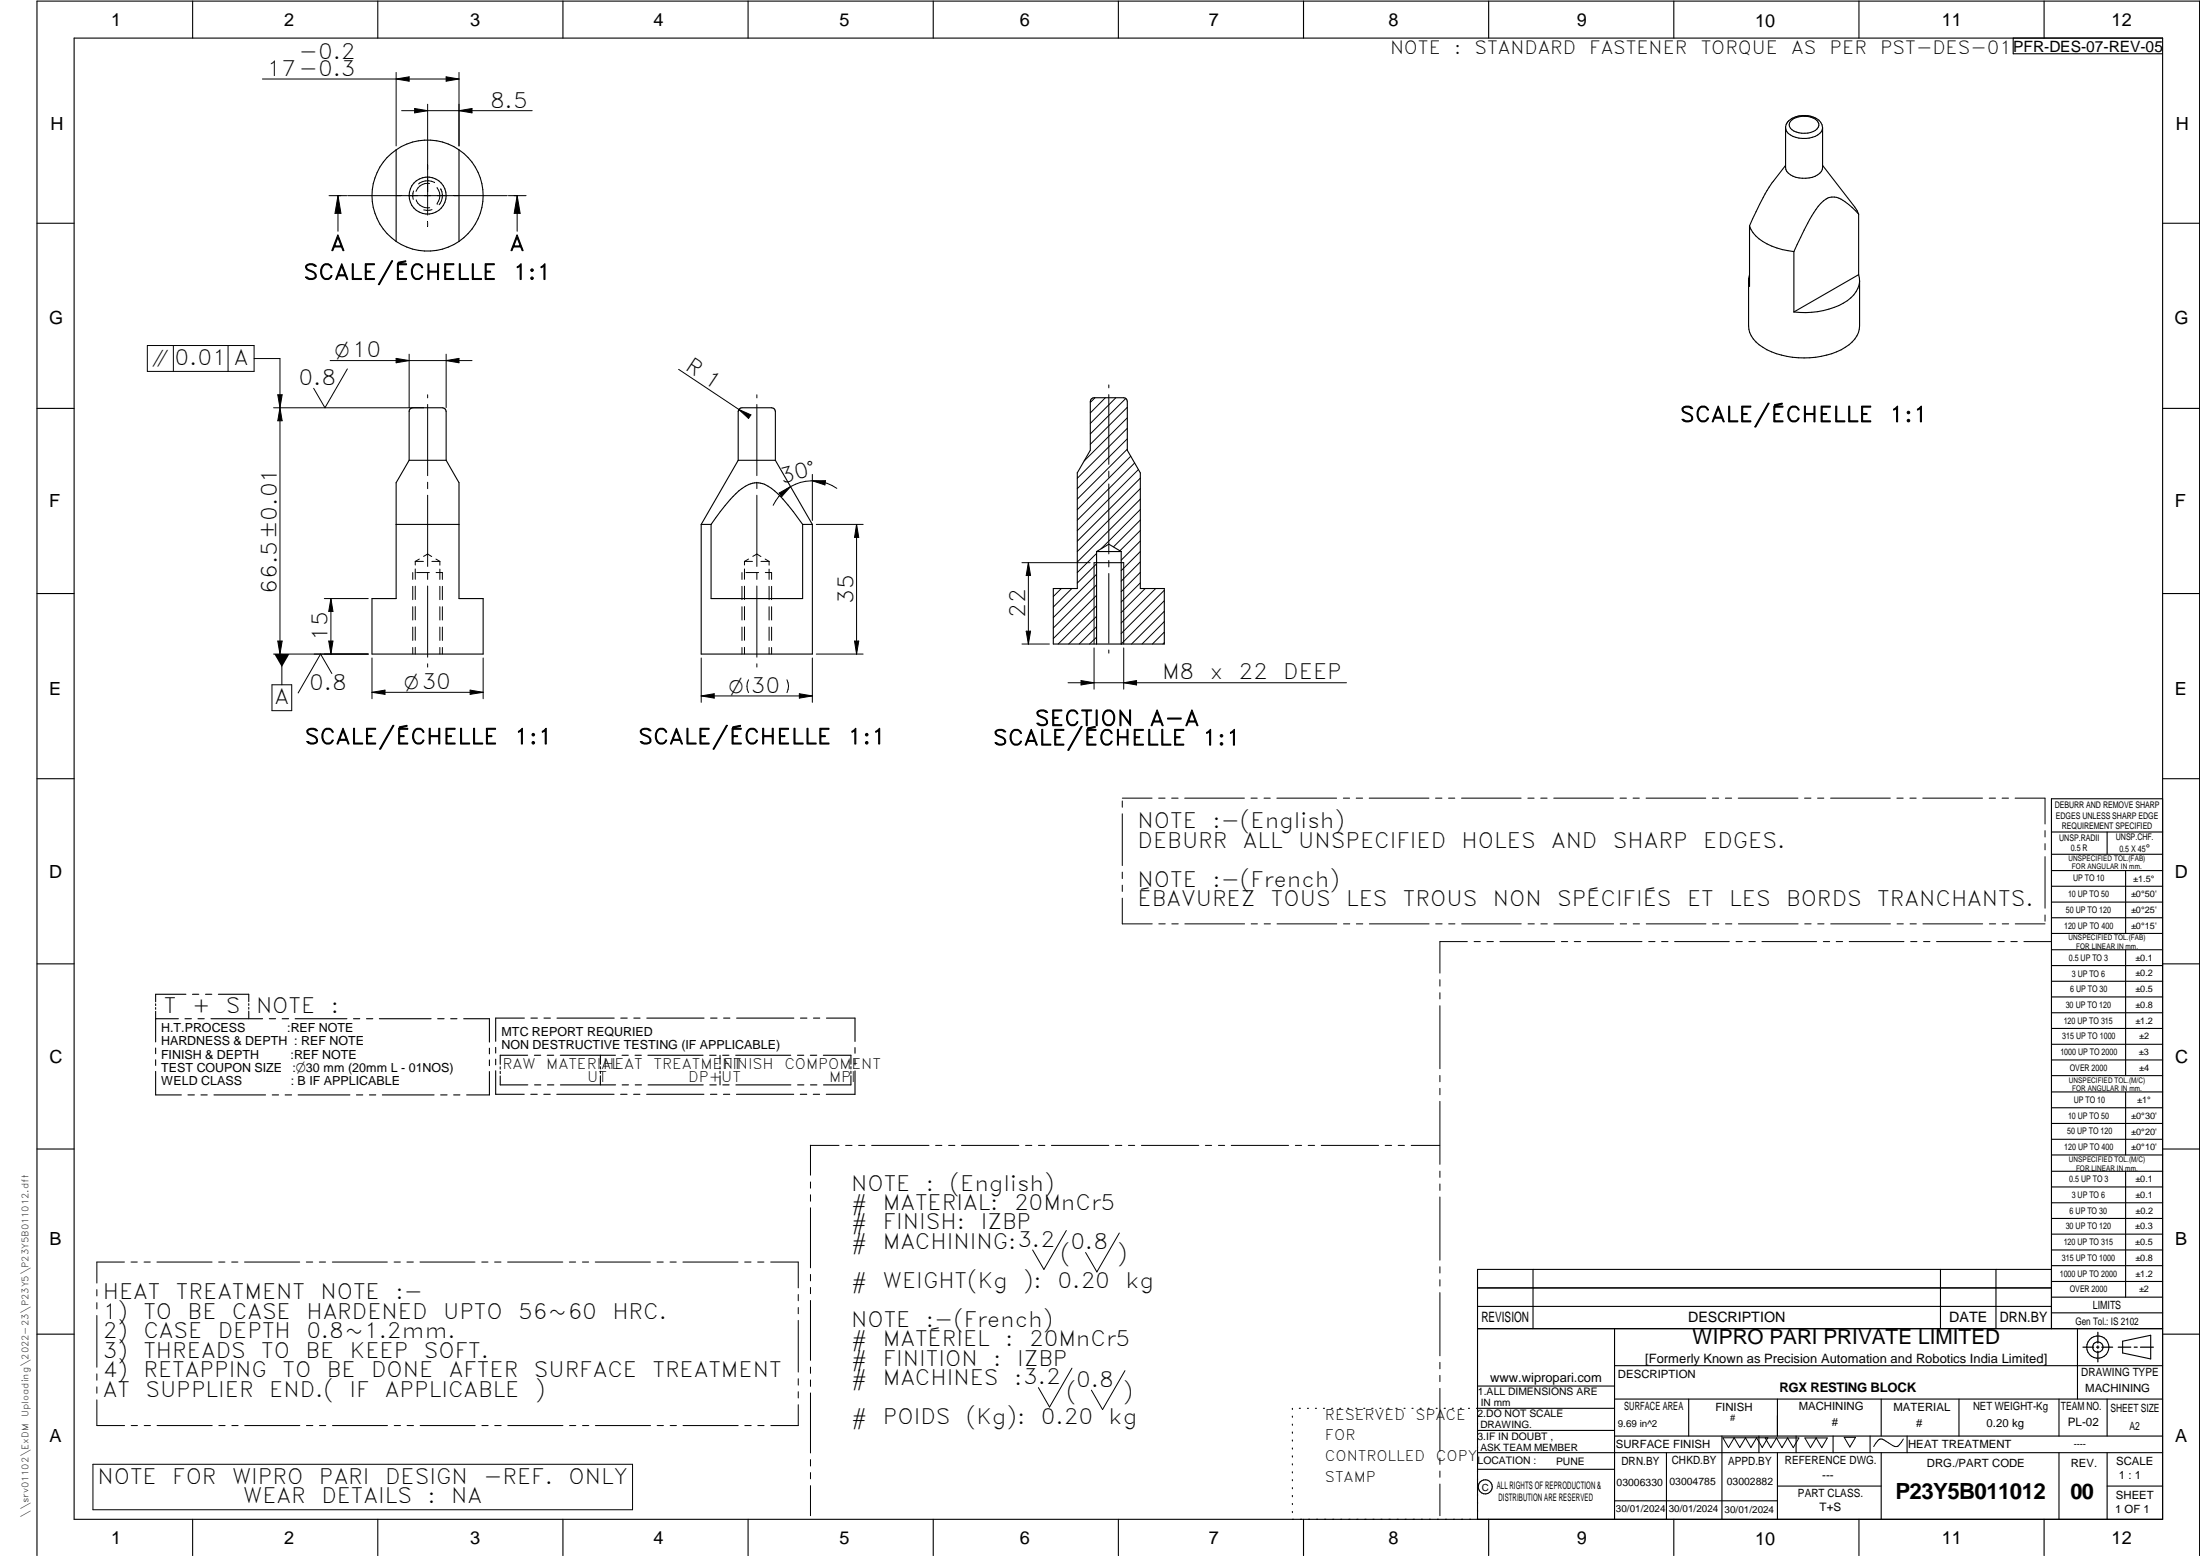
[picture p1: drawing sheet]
<svg xmlns="http://www.w3.org/2000/svg" width="594mm" height="420mm" viewBox="0 0 594 420" stroke-linecap="round" stroke-linejoin="round" font-family="sans-serif">
<g fill="none" stroke="#000" stroke-width=".3">
<path d="M20 10.3h564v400h-564zM52 .3v10M102 .3v10M152 .3v10M202 .3v10M252 .3v10M302 .3v10M352 .3v10M402 .3v10M452 .3v10M502 .3v10M543.6 10.3v4.2h40.4"/>
<path d="M552 .3v10M482.2 34.5a3.1 3.1 0 0 0 2.7 2.6 6.8 6.8 0 0 0 6.9-1.5l.4-1.1v10.8a3.6 3.6 0 0 1-3.7 2.7 5.8 5.8 0 0 1-6.2-2.2l-.1-11.6a4.5 4.5 0 0 1 4.7-3h.3a5.7 5.7 0 0 1 4.5 1.8l.5 1.5M483.5 32.8a5.6 5.6 0 0 1 7.2-.2 1.74 1.74 0 0 1 .3 1.8 1.74 1.74 0 0 1-1.4 1.1 5.8 5.8 0 0 1-6.1-.9 1.45 1.45 0 0 1 0-1.8zM107 40.5a15 15 0 0 0 0 24.7M107 40.5v24.7M107 40.5a14.9 14.9 0 0 1 16.9 0M123.9 40.5v24.7M123.9 40.5a15 15 0 0 1 0 24.7M482.2 44.7l-3.3 4.2a47 47 0 0 0-5.6 10.2l-.9 1.9M492.2 44.7l8.6 11.2 1.1 1.9M501.9 57.8a12.4 12.4 0 0 0-6.6-4.6 4.8 4.8 0 0 0-4.3 2.5 58.7 58.7 0 0 0-6.6 12.2M501.9 57.8v16.4"/>
<path d="M10 60.3h10M107 65.2a15.1 15.1 0 0 0 16.9 0M472.4 61a10.6 10.6 0 0 0 7.4 6l4.6 .9M472.4 61v16.3l-.2-1M472.4 74.2l-.2 1v12.8a6.9 6.9 0 0 0 3.8 5.8 23 23 0 0 0 22.3 0 7.1 7.1 0 0 0 3.9-5.8v-12.3M484.4 67.9v16.3M501.9 74.2a6.4 6.4 0 0 1-3.1 7 21.9 21.9 0 0 1-14.4 3M501.9 74.2l-17.5 10M584 60.3h10M10 110.3h10M294.7 107.7l.7-.3h8a1.01 1.01 0 0 1 1 1v13.2l3.5 6.1v31.2h6.5v15h-30v-15h6.5v-31.2l3.5-6.1v-13.2zM584 110.3h10"/>
<path d="M110.5 124.3v-13.2a.94 .94 0 0 1 1-1h8a1.01 1.01 0 0 1 1 1v13.2M110.5 124.3l-3.5 6v31.3h-6.5v15h30v-15h-6.6v-31.3l-3.4-6M110.5 124.3h10M199.3 124.3v-13.2a1.01 1.01 0 0 1 1.1-1h8a1.01 1.01 0 0 1 1 1v13.2M199.3 124.3l-9.9 17.3M199.3 124.3h10.1M209.4 124.3l10 17.3M107 141.6h16.9M189.4 141.6h2.6M192 141.6v20h24.7v-20M216.7 141.6h2.7M216.7 141.6a40.4 40.4 0 0 0-8.4-9.7 5.9 5.9 0 0 0-7.9 0 38.9 38.9 0 0 0-8.4 9.7"/>
<path d="M219.4 141.6v35h-30v-35M295.4 151.9h8M296.1 148.9h6.7M296.1 148.9v25M302.8 148.9l-3.4-2-3.3 2M302.8 148.9v25M10 160.3h10M584 160.3h10M10 210.3h10M584 215.7h-30v143.1M584 210.3h10M554 224.7h30"/>
<path d="M554 230.7h30M554 235.1h30M554 239.3h30M569 224.7v6M574 235.1v17M554 243.6h30M554 247.8h30M554 252.1h30M554 256.5h30M574 256.5v33.9M10 260.3h10M42 271.1v.4"/>
<path d="M42 272.1v.4M42 273.1v8.2M42 275.1h6.2M49.9 275.1h1.8M50.2 268.5h-8.2v2M52 268.5h1.7M53.5 275.1h1.7M55.5 268.5h1.7M57 275.1h13.9M59 268.5h8.2v2M67.2 271v.5M67.2 272v.5"/>
<path d="M67.2 273v2.1M72.7 275.1h1.7M76.2 275.1h1.7M79.7 275.1h14M95.5 275.1h1.6M99 275.1h1.7M102.4 275.1h14M118.2 275.1h1.7M121.7 275.1h1.7M125.2 275.1h7v6.3M141.6 274.9h-7.7v6.3M143.4 274.9h1.7"/>
<path d="M146.9 274.9h1.7M150.4 274.9h15.5M167.6 274.9h1.8M171.1 274.9h1.7M174.7 274.9h15.4M191.9 274.9h1.7M195.4 274.9h1.7M198.9 274.9h15.5M216.1 274.9h1.8M219.7 274.9h1.7M223.2 274.9h7.7v6.3M554 260.7h30"/>
<path d="M554 265h30M554 269.2h30M554 273.5h30M554 277.7h30M584 260.3h10M42 283v1.5M42 286.2v1.5M42 289.3v6.4h7M50.8 295.7h1.7M54.3 295.7h1.7M57.8 295.7h13.9M73.5 295.7h1.7"/>
<path d="M77 295.7h1.7M80.5 295.7h14M96.3 295.7h1.7M99.8 295.7h1.7M103.2 295.7h14M119 295.7h1.7M122.5 295.7h1.7M132.2 283v1.6M132.2 286.2v1.5M132.2 289.3v6.4h-6.2M133.9 282.8v1.6M133.9 286v1.5"/>
<path d="M133.9 289.1v6.4h7.7M135.1 290.5v2.4h7.4M135.1 288.1v.6M135.1 289.3v.6M142.5 284.9h-7.4v2.5M143.3 295.5h1.8M144.3 284.9h1.7M144.3 292.9h1.7M146.8 295.5h1.8M147.8 284.9h1.7M147.8 292.9h1.8M150.4 295.5h15.4"/>
<path d="M151.3 284.9h14.9M151.3 292.9h14.9M162.1 284.9v2.5M162.1 288v.6M162.1 289.3v.6M162.1 290.5v2.4M167.6 295.5h1.7M168 284.9h1.7M168 292.9h1.7M171.1 295.5h1.7M171.5 284.9h1.7M171.5 292.9h1.7"/>
<path d="M174.6 295.5h15.5M175 284.9h14.9M175 292.9h14.9M191.6 284.9h1.8M191.7 292.9h1.7M191.8 295.5h1.8M194.4 284.9v2.5M194.4 288v.6M194.4 289.3v.6M194.4 290.5v2.4M195.1 284.9h1.7M195.2 292.9h1.7"/>
<path d="M195.4 295.5h1.7M198.7 284.9h14.8M198.7 292.9h14.9M198.9 295.5h15.4M215.3 284.9h1.7M215.4 292.9h1.7M216.1 295.5h1.7M218.8 284.9h1.7M218.9 292.9h1.7M219.6 295.5h1.7M222.3 284.9h7.5v2.5M229.8 288v.6"/>
<path d="M229.8 289.3v.6M229.8 290.5v2.4h-7.4M230.9 282.9v1.5M230.9 286v1.6M230.9 289.2v6.3h-7.8M554 282h30M554 286.2h30M554 290.4h30M554 294.9h30M554 299.1h30M574 294.9v17M10 310.3h10"/>
<path d="M554 303.4h30M554 307.6h30M554 311.9h30M554 316.3h30M574 316.3v34M584 310.3h10M554 320.5h30M554 324.8h30M554 329h30M554 333.2h30M554 337.5h30M399 358.8h185"/>
<path d="M399 352.8h155M399 347.8h155M414 342.8v16M436 358.8v51.5M524 342.8v16M539 342.8v16M554 341.8h30M554 346h30M554 350.3h30M554 354.5h30M554 342.8h-155v67.5M561 358.8v19"/>
<path d="M10 360.3h10M399 374.3h37M436 368.8h148M436 377.8h148M456 377.8v10M480 377.8v10M508 377.8v10M529 377.8v10M556 377.8v10M569 377.8v10M573.2 362.2l7.6-1.6v6.3l-7.6-1.6zM584 360.3h10"/>
<path d="M349 380.3v.3M349 382.4v.3M349 384.6v.3M349 386.7v.3M349 388.8v.3M349 391v.3M349 393.1v.3M349 395.3v.3M349 397.4v.3M349 399.5v.3M350.9 380.3h.2M353.1 380.3h.2"/>
<path d="M355.2 380.3h.3M357.4 380.3h.3M359.6 380.3h.3M361.7 380.3h.3M363.9 380.3h.3M366.1 380.3h.3M368.3 380.3h.2M370.4 380.3h.3M372.6 380.3h.3M374.8 380.3h.3M376.9 380.3h.4M379.1 380.3h.3"/>
<path d="M381.3 380.3h.3M383.4 380.3h.4M385.6 380.3h.3M387.8 380.3h.3M390 380.3h.3M392.2 380.3h.3M394.3 380.3h.3M396.5 380.3h.3M398.7 380.3h37.3M399 386.2h37M399 396.7h37M436 387.8h148"/>
<path d="M450 392.3v18M465 387.8v22.5M475 387.8v4.5M480 392.3v18M485 387.8v4.5M495 387.8v4.5M505 387.8v4.5M508 392.3v18M515 387.8v4.5M556 392.3v18M569 392.3v18M584 392.3h-185"/>
<path d="M52 410.3v9.7M102 410.3v9.7M152 410.3v9.7M202 410.3v9.7M252 410.3v9.7M302 410.3v9.7M349 401.7v.3M349 403.8v.4M349 406v.3M349 408.1v.3M352 410.3v9.7M402 410.3v9.7"/>
<path d="M436 405.3h44M452 410.3v9.7M480 401.3h28M502 410.3v9.7M552 410.3v9.7M569 401.3h15M10 420v-419.7h584v419.7"/>
<circle cx="115.5" cy="52.8" r="5"/>
<circle cx="566.5" cy="363.8" r="2.99"/>
<circle cx="566.5" cy="363.7" r="1.41"/>
<circle cx="401.1" cy="401.5" r="1.9"/>
</g>
<path d="M566.5 359.7v3M562.5 363.8h2.9M566.1 363.8h.7M566.5 363.4v.7M566.5 364.9v2.8M567.6 363.8h2.9M572 363.8h3.4M576.3 363.8h.8M578 363.8h3.5" fill="none" stroke="#000" stroke-width=".34"/>
<g fill="none" stroke="#000" stroke-width=".27">
<path d="M107 19.6v19.8M123.9 19.6v19.8M70.9 21.3h53M107 21.3l3.5-.6v1.2zM108.5 29.9h35.2M112 29.3l3.5 .6-3.5 .6zM115.5 28.2v29.9M120.5 20.7l3.4 .6-3.4 .6zM123.9 29.9l3.6-.6v1.2zM88.9 52.8h4.8M91.3 52.8l.8 4.8h-1.6zM91.3 52.8v9.6"/>
<path d="M93.9 52.8h43.1M111.7 51.6l-.2 1.4 .1 .8M112.4 54a3.3 3.3 0 0 0 3.6 2.1M116 49.6a3.3 3.3 0 0 0-3.7 2.1M116.7 56.6l-1.4 .2-.9-.1M117.3 49.3a3.8 3.8 0 0 0-4.3 .4M118 50.7l.1 .1a3.3 3.3 0 0 1 0 4.1M118.1 54.9h.1M119 51a3.9 3.9 0 0 1-.4 4.3M119 51h.1M137.3 52.8h4.8M139.7 52.8l.8 4.8h-1.7z"/>
<path d="M139.7 52.8v9.6M115.5 60v1.1M39.8 93.3h28.8v7h-28.8zM46.8 93.3v7M61.6 93.3v7M68.6 96.8h7v79.8M89.1 97.4h38.4M93.8 99.6l-6 10.5-3.1-5.2M107 96.8l3.5 .6-3.5 .6zM110.5 95.6v14.5M120.5 97.4l3.4-.6v1.2zM120.5 95.6v14.5"/>
<path d="M183.3 99.7l17.1 11.4M73.9 110.1h40.5M75 106.6h1.2l-1.2 7h1.2zM115.5 106.6v.8M115.5 109.2v19.2M199.5 110.6l3.3 1.4-.7 1zM204.4 106.6v.8M204.4 109.2v19.2M295.7 107.4l-1.3 1.3M298.5 107.4l-4.1 4.1M299.4 103.9v.8M299.4 106.6v18.8"/>
<path d="M301.3 107.4l-6.9 6.9M304 107.6l-9.6 9.6M304.4 118.5l-13.5 13.5M304.4 110l-10 10M304.4 112.8l-11.6 11.7M304.4 115.7l-13.5 13.5M115.5 130.2v1.8M115.5 133.7v19.3M204.4 130.2v1.8M204.4 133.7v19.3M210.4 133.1l3.1-1.7-2.4 2.7zM213.5 131.4a11.8 11.8 0 0 1 12.5 .5"/>
<path d="M213.5 131.4a12 12 0 0 0-4.7 5M219.4 128.1v12.4M219.4 129.8h3.5l-.1 1.1zM299.4 127.2v1.7M299.4 130.7v18.9M304.4 121.3l-13.5 13.5M305.3 123.2l-14.4 14.4M306.4 125l-15.5 15.5M307.4 126.8l-16.5 16.5M307.9 137.6l-10.6 10.6M307.9 129.1l-17 17M307.9 132l-17 16.9"/>
<path d="M307.9 134.8l-17 17M111.5 154.6v1.9M111.5 158.3v3.6M112.1 151.6h2.2M112.1 158.3v3.6M112.1 151.6v1M112.1 153.6v2.8M112.5 154.6h3.4M113.2 151l-1.1 .6M114.4 150.2l1.1-.6 1.1 .7M115.5 154.7v1.8M115.5 158.2v19.3"/>
<path d="M116.6 151.6h2.2M117.7 151l1.1 .6M117.8 154.6h1.7v1.9M118.8 158.3v3.6M118.8 151.6v1M118.8 153.7v2.8M119.5 158.3v3.6M200.4 154.6v1.9M200.4 158.3v3.6M201 151.6h2.2M201 158.3v3.6M201 151.6v1"/>
<path d="M201 153.6v2.8M201.4 154.6h3.4M202.1 151l-1.1 .6M203.3 150.2l1.1-.6 1.1 .7M204.4 154.7v1.8M204.4 158.2v19.3M205.5 151.6h2.2M206.6 151l1.1 .6M206.7 154.6h1.7v1.9M207.7 158.3v3.6M207.7 151.6v1M207.7 153.7v2.8"/>
<path d="M208.4 158.3v3.6M220.4 141.6h12.7M231.3 141.6l.6 3.5h-1.1zM231.3 141.6v35M276 151.9h18.4M277.7 151.9l.6 3.5h-1.2zM277.7 151.9v22M286.6 158.9l-2.2 2.2M289.4 158.9l-5 5M295.4 151.9v22M296.1 155.1l-11.7 11.7M296.1 157.9l-11.7 11.7"/>
<path d="M296.1 149.4l-5.2 5.2M296.1 152.2l-5.2 5.2M299.4 151.3v1.8M299.4 154.9v18.8M303.4 151.9v22M307.9 143.3l-5.5 5.4M307.9 140.4l-7.2 7.3M307.9 146.1l-5.1 5.2M307.9 148.9l-5.1 5.2M307.9 151.7l-5.1 5.2M307.9 154.6l-5.1 5.2M307.9 157.4l-5.1 5.2"/>
<path d="M309.2 158.9l-6.4 6.5M312.1 158.9l-9.3 9.3M314.4 159.4l-11.6 11.7M73.9 176.6h25.5M75 173.1h1.2l-.6 3.5zM76.1 176.6v8.3M87.6 161.6h11.8M88.8 173.1h1.1l-.5 3.5zM89.4 161.6v15M89.4 161.6l.5 3.5h-1.1zM100.5 177.7v11M111.5 163.8v3.6"/>
<path d="M111.5 169.3v3.6M111.5 174.8v1.8M112.1 163.8v3.6M112.1 169.3v3.6M112.1 174.8v1.8M115.5 179.2v.9M118.8 163.8v3.6M118.8 169.3v3.6M118.8 174.8v1.8M119.5 163.8v3.6M119.5 169.3v3.6M119.5 174.8v1.8"/>
<path d="M130.5 177.7v11M189.4 177.7v12M200.4 163.8v3.6M200.4 169.3v3.6M200.4 174.8v1.8M201 163.8v3.6M201 169.3v3.6M201 174.8v1.8M204.4 179.2v.9M207.7 163.8v3.6M207.7 169.3v3.6M207.7 174.8v1.8"/>
<path d="M208.4 163.8v3.6M208.4 169.3v3.6M208.4 174.8v1.8M219.4 177.7v12M220.4 176.6h12.7M230.8 173.1h1.1l-.6 3.5zM276 173.9h7.4M277.1 170.4h1.2l-.6 3.5zM295.4 175v11.1M296.1 160.7l-11.7 11.7M296.1 166.4l-7.5 7.5M296.1 163.6l-10.4 10.3"/>
<path d="M296.1 172l-1.9 1.9M296.1 169.2l-4.7 4.7M299.4 175.5v.9M303.4 175v11.1M314.4 173.5l-.4 .4M314.4 170.7l-3.2 3.2M314.4 167.9l-6 6M314.4 165.1l-8.8 8.8M314.4 162.2l-11.6 11.7M73.4 184.9h5.4v7h-5.4zM89.6 181.9l-3-5.3-6.1 10.5M100.5 186.9l3.5-.5v1.1z"/>
<path d="M100.5 186.9h30M127 186.4l3.5 .5-3.5 .6zM189.4 187.9l3.5-.6v1.2zM189.4 187.9h30M202.1 183.6a3.8 3.8 0 0 0 0 3.4M212.5 183.6a3.8 3.8 0 0 1 0 3.4M215.9 187.3l3.5 .6-3.5 .6zM288.4 184.4h75.2M291.9 183.8l3.5 .6-3.5 .6zM303.4 184.4l3.5-.6v1.2zM303.1 215.5h8M303.1 216.3v1.7"/>
<path d="M303.1 219.8v13.9M312.9 215.5h1.7M316.4 215.5h1.7M319.9 215.5h16.1M337.8 215.5h1.7M341.3 215.5h1.7M344.8 215.5h16.1M362.7 215.5h1.7M366.2 215.5h1.8M369.7 215.5h16.2M387.6 215.5h1.8M391.2 215.5h1.6"/>
<path d="M394.7 215.5h16.1M412.6 215.5h1.7M416 215.5h1.8M419.6 215.5h16.1M437.5 215.5h1.7M441 215.5h1.7M444.5 215.5h16.1M462.4 215.5h1.7M465.9 215.5h1.7M469.4 215.5h16.1M487.3 215.5h1.7M490.8 215.5h1.7"/>
<path d="M494.3 215.5h16.1M512.2 215.5h1.7M515.7 215.5h1.7M519.2 215.5h16.1M537.2 215.5h1.7M540.6 215.5h1.8M544.1 215.5h8.1v7M303.1 235.5v1.7M303.1 239v1.7M552.2 224.3v1.7M552.2 227.8v1.7M552.2 231.3v13.9"/>
<path d="M303.1 242.5v7h8M312.9 249.5h1.8M316.4 249.5h1.8M319.9 249.5h16.2M337.9 249.5h1.6M341.4 249.5h1.7M344.8 249.5h16.2M362.8 249.5h1.7M366.3 249.5h1.7M369.8 249.5h16.1M387.7 249.5h1.7M391.2 249.5h1.7"/>
<path d="M394.7 249.5h16.1M396.2 254.3h-7.4v8.5M398.1 254.3h1.6M401.5 254.3h1.8M405 254.3h14.8M412.6 249.5h1.7M416.1 249.5h1.7M419.6 249.5h16.1M421.6 254.3h1.7M425.1 254.3h1.7M428.6 254.3h14.8M437.5 249.5h1.7"/>
<path d="M441 249.5h1.7M444.5 249.5h16.2M445.2 254.3h1.7M448.7 254.3h1.7M452.2 254.3h14.8M462.4 249.5h1.7M466 249.5h1.6M468.8 254.3h1.7M469.4 249.5h16.2M472.3 254.3h1.7M475.8 254.3h14.8M487.3 249.5h1.8"/>
<path d="M490.8 249.5h1.7M492.4 254.3h1.7M494.4 249.5h16.1M495.8 254.3h1.8M499.4 254.3h14.7M512.3 249.5h1.7M515.8 249.5h1.7M516 254.3h1.6M519.3 249.5h16.1M519.4 254.3h1.8M522.9 254.3h14.8M537.2 249.5h1.7"/>
<path d="M539.5 254.3h1.7M540.7 249.5h1.7M543 254.3h1.7M544.2 249.5h8M546.5 254.3h7.4M552.2 247.1v1.7M388.8 264.5v1.8M388.8 268.1v1.6M388.8 271.6v17M388.8 290.4v1.7M388.8 293.9v1.7M388.8 297.4v17"/>
<path d="M218.8 309.3h7.8M218.9 309.2v8.1M218.9 319.2v1.6M228.3 309.3h1.8M231.9 309.3h1.6M235.4 309.3h15.5M252.6 309.3h1.7M256.2 309.3h1.6M259.6 309.3h15.5M276.9 309.3h1.7M280.4 309.3h1.7M283.9 309.3h15.5"/>
<path d="M301.2 309.3h1.7M304.7 309.3h1.7M308.2 309.3h15.5M325.5 309.3h1.7M329 309.3h1.7M332.5 309.3h15.5M349.8 309.3h1.7M353.3 309.3h1.7M356.8 309.3h15.5M374.1 309.3h1.7M377.6 309.3h1.7M381.1 309.3h7.7"/>
<path d="M388.8 316.2v1.7M388.8 319.7v1.7M218.9 322.6v1.8M218.9 326.1v16.2M287.9 332.3l-6 10.5-3.1-5.3M302.3 333l-6.1 10.5-3-5.3M388.8 323.2v17.1M26.2 348.2v1.7M26.2 351.7v1.7M26.2 355.2v14M33.6 340.8h-7.4v5.7M35.4 340.8h1.7"/>
<path d="M38.9 340.8h1.7M42.4 340.8h14.9M59 340.8h1.7M62.6 340.8h1.7M66 340.8h14.9M82.7 340.8h1.7M86.2 340.8h1.7M89.7 340.8h14.9M106.4 340.8h1.7M109.9 340.8h1.7M113.4 340.8h14.9M130.1 340.8h1.7"/>
<path d="M133.6 340.8h1.7M137.1 340.8h14.9M153.7 340.8h1.7M157.3 340.8h1.7M160.7 340.8h14.9M177.4 340.8h1.7M180.9 340.8h1.7M184.4 340.8h14.9M201.1 340.8h1.7M204.6 340.8h1.7M208.1 340.8h7.5v7M215.6 349.5v1.7"/>
<path d="M215.6 353.1v1.7M215.6 356.5v14M218.9 344.1v1.8M218.9 347.6v1.7M218.9 351.2v16.1M388.8 342.1v1.6M388.8 345.6v1.7M388.8 349v17.1M26.2 378v6.9h7.4M26.2 371v1.7M26.2 374.5v1.7M215.6 372.3v1.7"/>
<path d="M215.6 375.8v1.7M215.6 379.3v5.6h-7.5M218.9 369.1v1.7M218.9 372.6v1.8M218.9 376.1v16.2M289.5 369.4l-6.1 10.5-3-5.2M303.8 370.1l-6.1 10.5-3-5.2M388.8 367.9v1.7M388.8 371.4v1.7M388.8 374.9v17M25.1 395.4h145.7v12.3h-145.7zM35.4 384.9h1.7"/>
<path d="M38.9 384.9h1.7M42.4 384.9h14.9M59.1 384.9h1.7M62.6 384.9h1.7M66.1 384.9h14.9M82.8 384.9h1.7M86.3 384.9h1.7M89.8 384.9h14.8M106.5 384.9h1.7M109.9 384.9h1.8M113.4 384.9h14.9M130.1 384.9h1.7"/>
<path d="M133.6 384.9h1.7M137.1 384.9h14.9M153.8 384.9h1.7M157.3 384.9h1.7M160.8 384.9h14.9M177.5 384.9h1.6M181 384.9h1.7M184.4 384.9h14.9M201.1 384.9h1.8M204.6 384.9h1.7M218.9 394.1v1.8M218.9 397.6v1.7"/>
<path d="M388.8 393.7v1.7M388.8 397.2v1.7M465.2 388.2h12.2l-1.5 2.7-1.6-2.7-1.5 2.7-1.5-2.7-1.5 2.7-1.5-2.7-1.5 2.7zM476.7 388.3h9.1l-1.6 2.6-1.5-2.6-1.5 2.6-1.5-2.6-1.5 2.6zM487.4 388.3h6l-1.5 2.6-1.5-2.6-1.5 2.6zM498 388.1h3.1l-1.6 2.6zM514 388.6l-1.1 1.5a1.2 1.2 0 0 1-1.8 .3l-1.8-1.2a1.55 1.55 0 0 0-1.6-.6 1.55 1.55 0 0 0-1.2 1.1l-.5 .9M218.9 401.2v8.1M388.8 400.7v8.6"/>
</g>
<g fill="#000">
<path d="M107 21.3l3.5-.6v1.2zM112 29.3l3.5 .6-3.5 .6zM120.5 20.7l3.4 .6-3.4 .6zM123.9 29.9l3.6-.6v1.2zM91.3 52.8l.8 4.8h-1.6zM139.7 52.8l.8 4.8h-1.7zM107 96.8l3.5 .6-3.5 .6zM120.5 97.4l3.4-.6v1.2zM75.6 110.1l.6 3.5h-1.2zM75 106.6h1.2l-.6 3.5zM199.5 110.6l3.3 1.4-.7 1zM210.4 133.1l3.1-1.7-2.4 2.7z"/>
<path d="M219.4 129.8h3.5l-.1 1.1zM231.3 141.6l.6 3.5h-1.1zM277.7 151.9l.6 3.5h-1.2zM75 173.1h1.2l-.6 3.5zM74.1 176.6h4l-2 3.5zM88.8 173.1h1.1l-.5 3.5zM89.4 161.6l.5 3.5h-1.1zM230.8 173.1h1.1l-.6 3.5zM277.1 170.4h1.2l-.6 3.5zM100.5 186.9l3.5-.5v1.1zM127 186.4l3.5 .5-3.5 .6zM189.4 187.9l3.5-.6v1.2z"/>
<path d="M215.9 187.3l3.5 .6-3.5 .6zM291.9 183.8l3.5 .6-3.5 .6zM303.4 184.4l3.5-.6v1.2z"/>
</g>
<text font-size="6" x="511.8" y="404.8">P23Y5B011012</text>
<text font-size="5.9" x="559.1" y="404.7">00</text>
<g font-size="5.7">
<text x="80.7" y="15.9">-0.2</text>
<text x="72.1" y="20.4">17-0.3</text>
<text x="132.3" y="29">8.5</text>
<text x="89.2" y="67.7">A</text>
<text x="137.6" y="67.7">A</text>
<text x="82" y="75.5">SCALE/ÉCHELLE</text>
<text x="138.5" y="75.5">1:1</text>
<text x="47.2" y="98.6">0.01 A</text>
<text x="184.7" y="99.7" transform="rotate(34 184.7 99.7)">R 1</text>
<text x="80.6" y="104">0.8</text>
<text x="453.6" y="113.9">SCALE/ÉCHELLE</text>
<text x="510.2" y="113.9">1:1</text>
<text x="211.2" y="130.7" transform="rotate(-15 211.2 130.7)">30°</text>
<text x="74.7" y="160.3" transform="rotate(-90 74.7 160.3)">66.5±0.01</text>
<text x="230.5" y="163.1" transform="rotate(-90 230.5 163.1)">35</text>
<text x="276.8" y="166.9" transform="rotate(-90 276.8 166.9)">22</text>
<text x="88.5" y="173.1" transform="rotate(-90 88.5 173.1)">15</text>
<text x="313.8" y="183.5">M8</text>
<text x="326.7" y="183.5">x</text>
<text x="334.5" y="183.5">22</text>
<text x="346.5" y="183.5">DEEP</text>
<text x="74.1" y="190.2">A</text>
<text x="83.5" y="186.2">0.8</text>
<text x="279.4" y="196">SECTION</text>
<text x="310.5" y="196">A-A</text>
<text x="82.3" y="200.9">SCALE/ÉCHELLE</text>
<text x="138.8" y="200.9">1:1</text>
<text x="172.3" y="200.9">SCALE/ÉCHELLE</text>
<text x="228.9" y="200.9">1:1</text>
<text x="268.1" y="201.2">SCALE/ÉCHELLE</text>
<text x="324.7" y="201.2">1:1</text>
<text x="307.2" y="223.7">NOTE</text>
<text x="327.4" y="223.7">:-(English)</text>
<text x="307.2" y="228.9">DEBURR</text>
<text x="335.7" y="228.9">ALL</text>
<text x="350.6" y="228.9">UNSPECIFIED</text>
<text x="394.7" y="228.9">HOLES</text>
<text x="418.9" y="228.9">AND</text>
<text x="435.5" y="228.9">SHARP</text>
<text x="459.9" y="228.9">EDGES.</text>
<text x="307.2" y="239.4">NOTE</text>
<text x="327.4" y="239.4">:-(French)</text>
<text x="307.2" y="244.7">ÉBAVUREZ</text>
<text x="343.2" y="244.7">TOUS</text>
<text x="363.5" y="244.7">LES</text>
<text x="378.8" y="244.7">TROUS</text>
<text x="403.1" y="244.7">NON</text>
<text x="420.5" y="244.7">SPÉCIFIÉS</text>
<text x="455.6" y="244.7">ET</text>
<text x="466.9" y="244.7">LES</text>
<text x="482.3" y="244.7">BORDS</text>
<text x="506.9" y="244.7">TRANCHANTS.</text>
<text x="44.3" y="273.6">T</text>
<text x="51.9" y="273.6">+</text>
<text x="61" y="273.6">S</text>
<text x="69.1" y="273.6">NOTE</text>
<text x="89.3" y="273.6">:</text>
<text x="229.8" y="321.5">NOTE</text>
<text x="250" y="321.5">:</text>
<text x="256.4" y="321.5">(English)</text>
<text x="229.8" y="326.7">#</text>
<text x="238.4" y="326.7">MATERIAL:</text>
<text x="273.8" y="326.7">20MnCr5</text>
<text x="229.8" y="332">#</text>
<text x="238.4" y="332">FINISH:</text>
<text x="264.8" y="332">IZBP</text>
<text x="229.8" y="337.2">#</text>
<text x="238.4" y="337.2">MACHINING:3.2</text>
<text x="286.3" y="340.5">(</text>
<text x="289" y="337.3">0.8</text>
<text x="301.7" y="340.5">)</text>
<text x="229.8" y="347.7">#</text>
<text x="238.4" y="347.7">WEIGHT(Kg</text>
<text x="276.3" y="347.7">):</text>
<text x="285.6" y="347.7">0.20</text>
<text x="303.9" y="347.7">kg</text>
<text x="27.8" y="350.9">HEAT</text>
<text x="47.5" y="350.9">TREATMENT</text>
<text x="86.6" y="350.9">NOTE</text>
<text x="106.8" y="350.9">:-</text>
<text x="27.8" y="356.1">1)</text>
<text x="38.7" y="356.1">TO</text>
<text x="50.7" y="356.1">BE</text>
<text x="62.6" y="356.1">CASE</text>
<text x="82.7" y="356.1">HARDENED</text>
<text x="119.6" y="356.1">UPTO</text>
<text x="140" y="356.1">56~60</text>
<text x="165.4" y="356.1">HRC.</text>
<text x="229.8" y="358.2">NOTE</text>
<text x="250" y="358.2">:-(French)</text>
<text x="27.8" y="361.4">2)</text>
<text x="38.7" y="361.4">CASE</text>
<text x="58.8" y="361.4">DEPTH</text>
<text x="82.7" y="361.4">0.8~1.2mm.</text>
<text x="229.8" y="363.5">#</text>
<text x="238.4" y="363.5">MATÉRIEL</text>
<text x="271.5" y="363.5">:</text>
<text x="277.9" y="363.5">20MnCr5</text>
<text x="27.8" y="366.6">3)</text>
<text x="27.8" y="371.9">4)</text>
<text x="38.7" y="366.6">THREADS</text>
<text x="38.7" y="371.9">RETAPPING</text>
<text x="70.6" y="366.6">TO</text>
<text x="76.3" y="371.9">TO</text>
<text x="82.5" y="366.6">BE</text>
<text x="88.2" y="371.9">BE</text>
<text x="94.5" y="366.6">KEEP</text>
<text x="100.2" y="371.9">DONE</text>
<text x="114.5" y="366.6">SOFT.</text>
<text x="121.2" y="371.9">AFTER</text>
<text x="144.1" y="371.9">SURFACE</text>
<text x="176.2" y="371.9">TREATMENT</text>
<text x="229.8" y="368.7">#</text>
<text x="238.4" y="368.7">FINITION</text>
<text x="268.2" y="368.7">:</text>
<text x="274.6" y="368.7">IZBP</text>
<text x="27.8" y="377.1">AT</text>
<text x="39.3" y="377.1">SUPPLIER</text>
<text x="72.7" y="377.1">END.(</text>
<text x="94.3" y="377.1">IF</text>
<text x="103.9" y="377.1">APPLICABLE</text>
<text x="144.5" y="377.1">)</text>
<text x="229.8" y="374">#</text>
<text x="238.4" y="374">MACHINES</text>
<text x="273.8" y="374">:3.2</text>
<text x="287.9" y="377.7">(</text>
<text x="290.6" y="374.5">0.8</text>
<text x="303.2" y="377.7">)</text>
<text x="229.8" y="384.5">#</text>
<text x="238.4" y="384.5">POIDS</text>
<text x="260.8" y="384.5">(Kg):</text>
<text x="281.1" y="384.5">0.20</text>
<text x="299.4" y="384.5">kg</text>
<text x="26.3" y="400.6">NOTE</text>
<text x="46.5" y="400.6">FOR</text>
<text x="62.7" y="400.6">WIPRO</text>
<text x="86.1" y="400.6">PARI</text>
<text x="104" y="400.6">DESIGN</text>
<text x="130.5" y="400.6">-REF.</text>
<text x="153.5" y="400.6">ONLY</text>
<text x="65.7" y="405.9">WEAR</text>
<text x="86.8" y="405.9">DETAILS</text>
<text x="115.4" y="405.9">:</text>
<text x="121.8" y="405.9">NA</text>
</g>
<text font-size="5.6" x="457" y="363">WIPRO PARI PRIVATE LIMITED</text>
<g font-size="5.4">
<text x="41.1" y="98.6">i</text>
<text x="90.4" y="96.5">O10</text>
<text x="109.2" y="186.1">O30</text>
<text x="196.8" y="187">O 30</text>
</g>
<g font-size="4.9">
<text x="30" y="6.9">1</text>
<text x="76.7" y="6.9">2</text>
<text x="127" y="6.9">3</text>
<text x="176.5" y="6.9">4</text>
<text x="226.7" y="6.9">5</text>
<text x="275.4" y="6.9">6</text>
<text x="326.4" y="6.9">7</text>
<text x="375" y="6.9">8</text>
<text x="425.8" y="6.9">9</text>
<text x="473.9" y="7.3">10</text>
<text x="524.3" y="6.9">11</text>
<text x="570.2" y="6.9">12</text>
<text x="375.4" y="14.5">NOTE</text>
<text x="392.7" y="14.5">:</text>
<text x="398.2" y="14.5">STANDARD</text>
<text x="429.2" y="14.5">FASTENER</text>
<text x="459.2" y="14.5">TORQUE</text>
<text x="483.7" y="14.5">AS</text>
<text x="494.1" y="14.5">PER</text>
<text x="507.7" y="14.5">PST-DES-01</text>
<text x="13.6" y="35.1">H</text>
<text x="587.6" y="35.1">H</text>
<text x="13.2" y="87.5">G</text>
<text x="587.2" y="87.5">G</text>
<text x="13.2" y="137">F</text>
<text x="587.2" y="137">F</text>
<text x="13.2" y="187.6">E</text>
<text x="587.2" y="187.6">E</text>
<text x="13.2" y="237">D</text>
<text x="587.2" y="237">D</text>
<text x="13.4" y="287.1">C</text>
<text x="587.4" y="287.1">C</text>
<text x="13.4" y="336.2">B</text>
<text x="587.4" y="336.2">B</text>
<text x="13.4" y="389.3">A</text>
<text x="587.4" y="389.3">A</text>
<text x="30" y="416.9">1</text>
<text x="76.7" y="416.9">2</text>
<text x="127" y="416.9">3</text>
<text x="176.5" y="416.9">4</text>
<text x="226.7" y="416.9">5</text>
<text x="275.4" y="416.9">6</text>
<text x="326.4" y="416.9">7</text>
<text x="375" y="416.9">8</text>
<text x="425.8" y="416.9">9</text>
<text x="473.9" y="417.3">10</text>
<text x="524.3" y="416.9">11</text>
<text x="570.2" y="416.9">12</text>
</g>
<text font-size="4.2" x="543.6" y="14">PFR-DES-07-REV-05</text>
<g font-size="3.9">
<text x="135.7" y="288.6">RAW</text>
<text x="147.5" y="288.6">MATERIAL</text>
<text x="158.6" y="292.2">UT</text>
<text x="162.9" y="288.6">HEAT</text>
<text x="176.4" y="288.6">TREATMENT</text>
<text x="185.8" y="292.2">DP+UT</text>
<text x="195.3" y="288.6">FINISH</text>
<text x="211.8" y="288.6">COMPOMENT</text>
<text x="223.9" y="292.2">MPI</text>
<text x="400" y="357.1">REVISION</text>
<text x="455.9" y="357.1">DESCRIPTION</text>
<text x="526.4" y="357.1">DATE</text>
<text x="540" y="357.1">DRN.BY</text>
<text x="357.8" y="383.3">RESERVED</text>
<text x="382.3" y="383.3">SPACE</text>
<text x="357.8" y="388.9">FOR</text>
<text x="357.8" y="394.5">CONTROLLED</text>
<text x="387.8" y="394.5">COPY</text>
<text x="357.8" y="400">STAMP</text>
</g>
<text font-size="3.6" x="480.5" y="375.8">RGX RESTING BLOCK</text>
<g font-size="3.5">
<text x="444.3" y="368">[Formerly Known as Precision Automation and Robotics India Limited]</text>
<text x="402.4" y="373.3">www.wipropari.com</text>
</g>
<g font-size="3.4">
<text x="43.5" y="278.7">H.T.PROCESS</text>
<text x="77.6" y="278.7">:REF NOTE</text>
<text x="135.5" y="279.6">MTC REPORT REQURIED</text>
<text x="43.5" y="282.3">HARDNESS &amp; DEPTH : REF NOTE</text>
<text x="43.5" y="285.9">FINISH &amp; DEPTH</text>
<text x="78.4" y="285.9">:REF NOTE</text>
<text x="135.5" y="283.2">NON DESTRUCTIVE TESTING (IF APPLICABLE)</text>
<text x="43.5" y="293.1">WELD CLASS</text>
<text x="43.5" y="289.5">TEST COUPON SIZE</text>
<text x="78.5" y="293.1">: B IF APPLICABLE</text>
<text x="79" y="289.5">:O30 mm (20mm L - 01NOS)</text>
</g>
<g font-size="3.1">
<text x="565.1" y="353.5">LIMITS</text>
<text x="562" y="371.7">DRAWING TYPE</text>
<text x="436.9" y="372.1">DESCRIPTION</text>
<text x="563.1" y="375.9">MACHINING</text>
<text x="438.6" y="380.8">SURFACE AREA</text>
<text x="463.2" y="380.9">FINISH</text>
<text x="485.7" y="380.8">MACHINING</text>
<text x="511.3" y="380.9">MATERIAL</text>
<text x="532.8" y="380.7">NET WEIGHT-Kg</text>
<text x="556.5" y="380.7">TEAM NO.</text>
<text x="569.9" y="381.2">SHEET SIZE</text>
<text x="494.6" y="385.1">#</text>
<text x="517.4" y="385.3">#</text>
<text x="536.4" y="385.3">0.20 kg</text>
<text x="558.4" y="385.1">PL-02</text>
<text x="575" y="386.1">A2</text>
<text x="436.3" y="391">SURFACE FINISH</text>
<text x="437.8" y="395.5">DRN.BY</text>
<text x="451.4" y="395.4">CHKD.BY</text>
<text x="466.6" y="395.5">APPD.BY</text>
<text x="482" y="395.4">REFERENCE DWG.</text>
<text x="515.3" y="391.1">HEAT TREATMENT</text>
<text x="571.4" y="395.6">SCALE</text>
<text x="492.1" y="399.4">---</text>
<text x="520.4" y="396.2">DRG./PART CODE</text>
<text x="559.2" y="396.1">REV.</text>
<text x="572.2" y="399.5">1 : 1</text>
<text x="485.5" y="404.3">PART CLASS.</text>
<text x="491.4" y="407.9">T+S</text>
<text x="571.4" y="404.7">SHEET</text>
<text x="571.2" y="408.4">1 OF 1</text>
</g>
<text font-size="3" x="579.5" y="230.1">°</text>
<g font-size="2.8">
<text x="560.4" y="357.7">Gen Tol.: IS 2102</text>
<text x="399.1" y="376.6">1.ALL DIMENSIONS ARE</text>
<text x="399" y="382.7">2.DO NOT SCALE</text>
<text x="399" y="388.7">3.IF IN DOUBT ,</text>
<text x="399" y="395.4">LOCATION :</text>
<text x="420.2" y="395.6">PUNE</text>
<text x="404.2" y="402">ALL RIGHTS OF REPRODUCTION &amp;</text>
<text x="436.5" y="401.2">03006330</text>
<text x="450.8" y="400.9">03004785</text>
<text x="466.3" y="401">03002882</text>
<text x="404.7" y="405.4">DISTRIBUTION ARE RESERVED</text>
</g>
<g font-size="2.7">
<text x="399.9" y="379.7">IN mm</text>
<text x="399.7" y="385.7">DRAWING.</text>
<text x="436.9" y="385.4">9.69 in^2</text>
<text x="399.7" y="391.8">ASK TEAM MEMBER</text>
<text x="400.1" y="402.5">C</text>
<text x="436.4" y="408.3">30/01/2024</text>
<text x="450.6" y="408.4">30/01/2024</text>
<text x="465.7" y="408.5">30/01/2024</text>
</g>
<g font-size="2.5">
<text x="554.9" y="218.3">DEBURR AND REMOVE SHARP</text>
<text x="555.2" y="221">EDGES UNLESS SHARP EDGE</text>
<text x="556.1" y="227.1">UNSP.RADII</text>
<text x="556.8" y="223.8">REQUIREMENT SPECIFIED</text>
<text x="571.4" y="226.9">UNSP.CHF.</text>
<text x="559.2" y="229.9">0.5 R</text>
<text x="572.3" y="230.1">0.5 X 45</text>
<text x="559.8" y="238">UP TO 10</text>
<text x="576.1" y="238.1">±1.5°</text>
<text x="558.5" y="242.2">10 UP TO 50</text>
<text x="575.5" y="242.3">±0°50'</text>
<text x="557.4" y="250.7">120 UP TO 400</text>
<text x="557.9" y="246.5">50 UP TO 120</text>
<text x="575.5" y="250.7">±0°15'</text>
<text x="575.5" y="246.5">±0°25'</text>
<text x="558.7" y="259.4">0.5 UP TO 3</text>
<text x="559.5" y="263.7">3 UP TO 6</text>
<text x="576.6" y="263.6">±0.2</text>
<text x="576.6" y="259.4">±0.1</text>
<text x="559" y="267.9">6 UP TO 30</text>
<text x="576.6" y="267.9">±0.5</text>
<text x="557.8" y="272.2">30 UP TO 120</text>
<text x="576.6" y="272.2">±0.8</text>
<text x="556.9" y="280.7">315 UP TO 1000</text>
<text x="557.3" y="276.4">120 UP TO 315</text>
<text x="576.6" y="276.4">±1.2</text>
<text x="577.7" y="280.7">±2</text>
<text x="556.4" y="284.9">1000 UP TO 2000</text>
<text x="577.6" y="284.9">±3</text>
<text x="558.9" y="289.2">OVER 2000</text>
<text x="577.7" y="289.3">±4</text>
<text x="560" y="297.9">UP TO 10</text>
<text x="577.1" y="297.9">±1°</text>
<text x="558.5" y="302.1">10 UP TO 50</text>
<text x="575.5" y="302.1">±0°30'</text>
<text x="557.4" y="310.6">120 UP TO 400</text>
<text x="558.2" y="306.3">50 UP TO 120</text>
<text x="575.5" y="310.6">±0°10'</text>
<text x="575.5" y="306.4">±0°20'</text>
<text x="558.8" y="319.2">0.5 UP TO 3</text>
<text x="559.4" y="323.4">3 UP TO 6</text>
<text x="576.6" y="319.2">±0.1</text>
<text x="576.6" y="323.5">±0.1</text>
<text x="558.9" y="327.7">6 UP TO 30</text>
<text x="576.7" y="327.7">±0.2</text>
<text x="557.8" y="332">30 UP TO 120</text>
<text x="576.6" y="332">±0.3</text>
<text x="556.8" y="340.5">315 UP TO 1000</text>
<text x="557.3" y="336.3">120 UP TO 315</text>
<text x="576.6" y="336.3">±0.5</text>
<text x="576.6" y="340.5">±0.8</text>
<text x="556.2" y="344.7">1000 UP TO 2000</text>
<text x="576.6" y="344.7">±1.2</text>
<text x="558.9" y="349">OVER 2000</text>
<text x="577.6" y="349">±2</text>
<text x="467.2" y="383.8">#</text>
<text x="560" y="390.7">----</text>
</g>
<g font-size="2.4">
<text x="7.7" y="382.7" transform="rotate(-90 7.7 382.7)">Uploading\2022-23\P23Y5\P23Y5B011012.dft</text>
<text x="7.7" y="409.8" transform="rotate(-90 7.7 409.8)">\\srv01102\ExDM</text>
</g>
<g font-size="2.1">
<text x="558.5" y="232.4">UNSPECIFIED TOL.(FAB)</text>
<text x="559.5" y="234.7">FOR ANGULAR IN mm.</text>
<text x="558.6" y="253.9">UNSPECIFIED TOL.(FAB)</text>
<text x="560.7" y="256.3">FOR LINEAR IN mm.</text>
<text x="558.7" y="292.3">UNSPECIFIED TOL.(M/C)</text>
<text x="559.6" y="294.7">FOR ANGULAR IN mm.</text>
<text x="558.7" y="313.7">UNSPECIFIED TOL.(M/C)</text>
<text x="560.6" y="316.1">FOR LINEAR IN mm.</text>
</g>
</svg>
